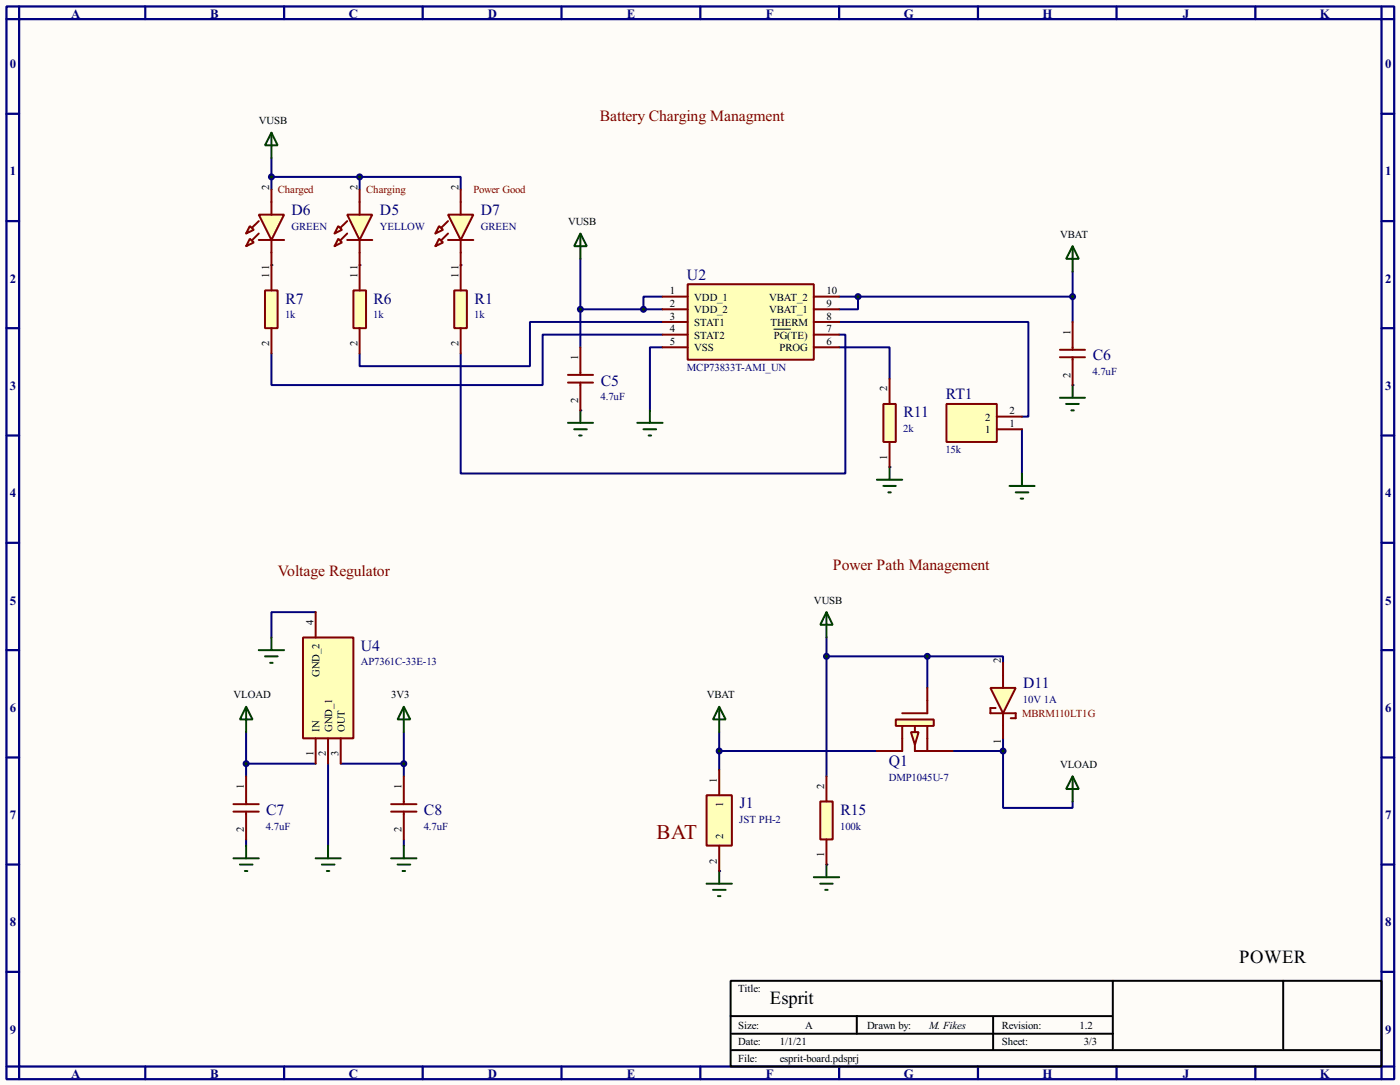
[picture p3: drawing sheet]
<svg xmlns="http://www.w3.org/2000/svg" width="282mm" height="218mm" viewBox="0 0 282 218" stroke-linecap="round" stroke-linejoin="round" font-family="sans-serif">
<path d="M0 0h281.9v218.4h-281.9z" fill="#fefcf8"/>
<g fill="none" stroke="#000080" stroke-width=".45">
<path d="M1.3 1.3h279.4v215.9h-279.4zM3.9 3.9h274.3v210.8h-274.3zM3.9 1.3v2.6h-2.6M29.3 1.3v2.6M57.2 1.3v2.6M85.1 1.3v2.6M113.1 1.3v2.6M141 1.3v2.6M169 1.3v2.6M196.9 1.3v2.6M224.8 1.3v2.6M252.8 1.3v2.6"/>
<path d="M278.2 1.3v2.6h2.5M1.3 22.9h2.6M278.2 22.9h2.5M1.3 44.5h2.6M278.2 44.5h2.5M1.3 66.1h2.6M278.2 66.1h2.5M1.3 87.7h2.6M278.2 87.7h2.5M1.3 109.3h2.6M278.2 109.3h2.5M1.3 130.9h2.6"/>
<path d="M278.2 130.9h2.5M1.3 152.5h2.6M278.2 152.5h2.5M1.3 174h2.6M278.2 174h2.5M1.3 195.6h2.6M278.2 195.6h2.5M1.3 214.7h2.6v2.5M29.3 214.7v2.5M57.2 214.7v2.5M85.1 214.7v2.5M113.1 214.7v2.5"/>
<path d="M141 214.7v2.5M169 214.7v2.5M196.9 214.7v2.5M224.8 214.7v2.5M252.8 214.7v2.5M280.7 214.7h-2.5v2.5"/>
</g>
<path d="M147.1 197.4h131.1v17.3h-131.1zM224.1 197.4v13.7M258.4 197.4v13.7M147.1 204.5h76.7M147.4 211.4h130.5M147.4 208.1h76.7M172.5 204.5v3.6M200 204.8v6.3" fill="none" stroke="#000" stroke-width=".4"/>
<g fill="#00007b">
<circle cx="54.7" cy="53.4" r=".2"/>
<circle cx="72.4" cy="53.4" r=".2"/>
<circle cx="92.8" cy="53.4" r=".2"/>
<circle cx="116.9" cy="82.6" r=".2"/>
</g>
<path d="M72.4 38.2v-2.6h20.4v2.6" fill="none" stroke="#00007b" stroke-width=".4"/>
<circle cx="216" cy="77.5" r=".2" fill="#00007b"/>
<path d="M133.4 64.8h-26.7v8.9h-34.3v-2.5M133.4 67.4h-24.1v10.1h-54.6v-6.3M133.4 69.9h-2.5v12.7M169 67.4h1.2v27.9h-77.4v-24.1" fill="none" stroke="#00007b" stroke-width=".4"/>
<circle cx="179.1" cy="94" r=".2" fill="#00007b"/>
<path d="M54.7 31.8v6.4M54.7 35.6h17.7M116.9 52.1v17.8M169 69.9h10.1v6.4M169 64.8h38.1v19.1h-1.3M205.8 86.4v8.9" fill="none" stroke="#00007b" stroke-width=".4"/>
<circle cx="166.4" cy="174" r=".2" fill="#00007b"/>
<path d="M166.4 128.3v28M166.4 132.1h20.3M186.7 132.1h15.3v1.3M186.7 132.1v6.4M191.8 151.2h10.2M202 151.2v11.4h14v-1.3M202 148.6v2.6" fill="none" stroke="#00007b" stroke-width=".4"/>
<circle cx="144.8" cy="175.3" r=".2" fill="#00007b"/>
<g fill="none" stroke="#00007b" stroke-width=".4">
<path d="M133.4 59.7h-3.8v2.6M169 59.7h47M172.8 59.7v2.6h-3.8M216 54.7v10.1M116.9 62.3h16.5M63.6 123.2h-8.9v5.1M49.6 147.4v8.9M49.6 153.7h14M66.1 153.7v16.5M68.6 153.7h12.7M81.3 147.4v8.9M144.8 147.4v7.6"/>
<path d="M144.8 151.2h31.8M49.6 169v1.2M81.3 169v1.2"/>
</g>
<path d="M54.7 26.7l1.2 2.6h-2.5zM54.7 26.7v5.1M128.3 85.1h5.1M129.6 86.4h2.5M130.6 87.7h.5M130.9 82.6v2.5" fill="none" stroke="#004000" stroke-width=".4"/>
<path d="M52.1 43.2h5.1l-2.5 5.1z" fill="#ffffb9" stroke="#800000" stroke-width=".4"/>
<path d="M52.1 48.3h5.1M52.1 47l-2.5 2.6M52.1 44.5l-2.5 2.5M54.7 40.7v2.5M54.7 48.3v2.6" fill="none" stroke="#800000" stroke-width=".4"/>
<g fill="#ffffb9" stroke="#800000" stroke-width=".4">
<path d="M50.3 48.1l.8 .7-1.5 .8z"/>
<path d="M50.3 45.5l.8 .8-1.5 .7z"/>
</g>
<path d="M54.7 38.2v2.5M54.7 50.9v2.5" fill="none" stroke="#800000" stroke-width=".4"/>
<path d="M53.4 58.5h2.5v7.6h-2.5z" fill-rule="evenodd" fill="#ffffb9" stroke="#800000" stroke-width=".4"/>
<path d="M54.7 53.4v5.1M54.7 66.1v5.1" fill="none" stroke="#800000" stroke-width=".4"/>
<path d="M71.2 58.5h2.5v7.6h-2.5z" fill-rule="evenodd" fill="#ffffb9" stroke="#800000" stroke-width=".4"/>
<path d="M72.4 53.4v5.1M72.4 66.1v5.1" fill="none" stroke="#800000" stroke-width=".4"/>
<path d="M69.9 43.2h5.1l-2.6 5.1z" fill="#ffffb9" stroke="#800000" stroke-width=".4"/>
<path d="M69.9 48.3h5.1M69.9 47l-2.5 2.6M69.9 44.5l-2.5 2.5M72.4 40.7v2.5M72.4 48.3v2.6" fill="none" stroke="#800000" stroke-width=".4"/>
<g fill="#ffffb9" stroke="#800000" stroke-width=".4">
<path d="M68.1 48.1l.8 .7-1.5 .8z"/>
<path d="M68.1 45.5l.8 .8-1.5 .7z"/>
</g>
<path d="M72.4 38.2v2.5M72.4 50.9v2.5" fill="none" stroke="#800000" stroke-width=".4"/>
<path d="M91.5 58.5h2.5v7.6h-2.5z" fill-rule="evenodd" fill="#ffffb9" stroke="#800000" stroke-width=".4"/>
<path d="M92.8 53.4v5.1M92.8 66.1v5.1" fill="none" stroke="#800000" stroke-width=".4"/>
<path d="M90.2 43.2h5.1l-2.5 5.1z" fill="#ffffb9" stroke="#800000" stroke-width=".4"/>
<path d="M90.2 48.3h5.1M90.2 47l-2.5 2.6M90.2 44.5l-2.5 2.5M92.8 40.7v2.5M92.8 48.3v2.6" fill="none" stroke="#800000" stroke-width=".4"/>
<g fill="#ffffb9" stroke="#800000" stroke-width=".4">
<path d="M88.4 48.1l.8 .7-1.5 .8z"/>
<path d="M88.4 45.5l.8 .8-1.5 .7z"/>
</g>
<path d="M92.8 38.2v2.5M92.8 50.9v2.5M114.4 75.5h5M114.4 77h5M116.9 69.9v5.6M116.9 77v5.6" fill="none" stroke="#800000" stroke-width=".4"/>
<path d="M114.4 85.1h5M115.6 86.4h2.6M116.6 87.7h.5M116.9 82.6v2.5" fill="none" stroke="#004000" stroke-width=".4"/>
<circle cx="72.4" cy="35.6" r=".5" fill="#004000" stroke="#00007b" stroke-width=".4"/>
<path d="M216 77.5v2.6M213.4 80.1h5.1M214.7 81.3h2.5M215.7 82.6h.5" fill="none" stroke="#004000" stroke-width=".4"/>
<path d="M213.4 70.4h5.1M213.4 71.9h5.1M216 64.8v5.6M216 71.9v5.6" fill="none" stroke="#800000" stroke-width=".4"/>
<path d="M138.5 57.2h25.4v15.2h-25.4z" fill-rule="evenodd" fill="#ffffb9" stroke="#800000" stroke-width=".4"/>
<path d="M133.4 59.7h5.1M163.9 59.7h5.1M133.4 62.3h5.1M133.4 64.8h5.1M133.4 67.4h5.1M133.4 69.9h5.1M163.9 62.3h5.1M163.9 64.8h5.1M163.9 67.4h5.1M163.9 69.9h5.1" fill="none" stroke="#800000" stroke-width=".4"/>
<path d="M155.8 66.3h3.4" fill="none" stroke="#000" stroke-width=".2"/>
<path d="M176.6 96.6h5.1M177.9 97.8h2.5M178.9 99.1h.5M179.1 94v2.6" fill="none" stroke="#004000" stroke-width=".4"/>
<path d="M177.9 81.3h2.5v7.7h-2.5z" fill-rule="evenodd" fill="#ffffb9" stroke="#800000" stroke-width=".4"/>
<path d="M179.1 76.3v5M179.1 89v5" fill="none" stroke="#800000" stroke-width=".4"/>
<path d="M203.3 97.8h5M204.5 99.1h2.6M205.8 95.3v2.5M205.5 100.4h.5" fill="none" stroke="#004000" stroke-width=".4"/>
<path d="M190.6 81.3h10.1v7.7h-10.1z" fill-rule="evenodd" fill="#ffffb9" stroke="#800000" stroke-width=".4"/>
<path d="M200.7 86.4h5.1M200.7 83.9h5.1" fill="none" stroke="#800000" stroke-width=".4"/>
<path d="M116.9 47l1.3 2.6h-2.6zM116.9 47v5.1" fill="none" stroke="#004000" stroke-width=".4"/>
<g fill="#004000" stroke="#00007b" stroke-width=".4">
<circle cx="54.6" cy="35.6" r=".5"/>
<circle cx="116.8" cy="62.3" r=".5"/>
</g>
<path d="M166.4 123.2l1.3 2.6h-2.5zM166.4 123.2v5.1M163.9 176.6h5.1M165.2 177.9h2.5M166.2 179.1h.5M166.4 174v2.6" fill="none" stroke="#004000" stroke-width=".4"/>
<path d="M165.2 161.3h2.5v7.7h-2.5z" fill-rule="evenodd" fill="#ffffb9" stroke="#800000" stroke-width=".4"/>
<path d="M166.4 156.3v5M166.4 169v5" fill="none" stroke="#800000" stroke-width=".4"/>
<path d="M183.4 147.4h1.6l-.8 2.5z" fill="#ffffb9" stroke="#800000" stroke-width=".4"/>
<path d="M180.4 144.8h7.6v1.3h-7.6z" fill="#ffffb9" stroke="#800000" stroke-width=".4"/>
<path d="M186.7 138.5v5.1h-5M181.7 146.1v5.1h-5.1M184.2 146.1v1.3M184.2 149.9v1.3h7.6M186.7 146.1v5.1" fill="none" stroke="#800000" stroke-width=".4"/>
<path d="M199.4 138.5h5.1l-2.5 5.1z" fill="#ffffb9" stroke="#800000" stroke-width=".4"/>
<path d="M202 133.4v5.1M200.5 142.5h-1.1v1.1h5.1v1h-1M202 143.6v5" fill="none" stroke="#800000" stroke-width=".4"/>
<g fill="#004000" stroke="#00007b" stroke-width=".4">
<circle cx="166.4" cy="132.1" r=".5"/>
<circle cx="186.7" cy="132.1" r=".5"/>
</g>
<path d="M216 156.3l1.2 2.5h-2.5zM216 156.3v5" fill="none" stroke="#004000" stroke-width=".4"/>
<circle cx="201.9" cy="151.2" r=".5" fill="#004000" stroke="#00007b" stroke-width=".4"/>
<path d="M142.3 177.9h5.1M143.6 179.1h2.5M144.8 175.3v2.6M144.6 180.4h.5" fill="none" stroke="#004000" stroke-width=".4"/>
<path d="M142.3 160.1h5.1v10.1h-5.1z" fill-rule="evenodd" fill="#ffffb9" stroke="#800000" stroke-width=".4"/>
<path d="M144.8 155v5.1M144.8 170.2v5.1" fill="none" stroke="#800000" stroke-width=".4"/>
<path d="M216 49.6l1.2 2.5h-2.5zM216 49.6v5.1M144.8 142.3l1.3 2.5h-2.5zM144.8 142.3v5.1" fill="none" stroke="#004000" stroke-width=".4"/>
<g fill="#004000" stroke="#00007b" stroke-width=".4">
<circle cx="215.9" cy="59.7" r=".5"/>
<circle cx="144.8" cy="151.2" r=".5"/>
<circle cx="172.7" cy="59.7" r=".5"/>
<circle cx="129.5" cy="62.3" r=".5"/>
</g>
<path d="M61 128.3h10.2v20.3h-10.2z" fill-rule="evenodd" fill="#ffffb9" stroke="#800000" stroke-width=".4"/>
<path d="M63.6 123.2v5.1M63.6 148.6v5.1M66.1 148.6v5.1M68.6 148.6v5.1" fill="none" stroke="#800000" stroke-width=".4"/>
<path d="M52.1 130.9h5.1M53.4 132.1h2.5M54.4 133.4h.5M54.7 128.3v2.6M49.6 142.3l1.3 2.5h-2.6zM49.6 142.3v5.1M81.3 142.3l1.3 2.5h-2.5zM81.3 142.3v5.1M63.6 172.8h5M64.8 174h2.6M65.8 175.3h.5M66.1 170.2v2.6" fill="none" stroke="#004000" stroke-width=".4"/>
<g fill="#004000" stroke="#00007b" stroke-width=".4">
<circle cx="49.5" cy="153.7" r=".5"/>
<circle cx="81.3" cy="153.7" r=".5"/>
</g>
<path d="M47 172.8h5.1M48.3 174h2.6M49.3 175.3h.5M49.6 170.2v2.6M78.8 172.8h5.1M80.1 174h2.5M81.1 175.3h.5M81.3 170.2v2.6" fill="none" stroke="#004000" stroke-width=".4"/>
<path d="M49.6 156.3v5.6M81.3 156.3v5.6M47 161.9h5.1M47 163.4h5.1M49.6 163.4v5.6M78.8 161.9h5.1M78.8 163.4h5.1M81.3 163.4v5.6" fill="none" stroke="#800000" stroke-width=".4"/>
<text font-size="4.7" fill="#800000" x="132.2" y="169">BAT</text>
<g font-size="4.2">
<text x="249.5" y="193.8">POWER</text>
<text x="155" y="202.1">Esprit</text>
</g>
<g font-size="3.5" fill="#800000">
<text x="120.8" y="24.4">Battery Charging Managment</text>
<text x="56" y="115.9">Voltage Regulator</text>
<text x="167.7" y="114.7">Power Path Management</text>
</g>
<g font-size="3.5" fill="#00007b">
<text x="58.7" y="43.3">D6</text>
<text x="76.5" y="43.3">D5</text>
<text x="96.8" y="43.3">D7</text>
<text x="138.3" y="56.3">U2</text>
<text x="57.5" y="61.1">R7</text>
<text x="75.2" y="61.1">R6</text>
<text x="95.6" y="61.1">R1</text>
<text x="121" y="77.6">C5</text>
<text x="220" y="72.6">C6</text>
<text x="181.9" y="84">R11</text>
<text x="190.4" y="80.4">RT1</text>
<text x="72.7" y="131">U4</text>
<text x="206" y="138.6">D11</text>
<text x="179" y="154.2">Q1</text>
<text x="53.6" y="164">C7</text>
<text x="85.4" y="164">C8</text>
<text x="148.9" y="162.7">J1</text>
<text x="169.2" y="164">R15</text>
</g>
<g font-size="2.9" fill="#000080">
<text x="14.3" y="3.5">A</text>
<text x="42.3" y="3.5">B</text>
<text x="70.2" y="3.5">C</text>
<text x="98.2" y="3.5">D</text>
<text x="126.2" y="3.5">E</text>
<text x="154.2" y="3.5">F</text>
<text x="181.9" y="3.5">G</text>
<text x="209.9" y="3.5">H</text>
<text x="238.1" y="3.5">J</text>
<text x="265.7" y="3.5">K</text>
<text x="2" y="13.8">0</text>
<text x="278.9" y="13.8">0</text>
<text x="2" y="35.3">1</text>
<text x="278.9" y="35.3">1</text>
<text x="2" y="56.9">2</text>
<text x="278.9" y="56.9">2</text>
<text x="2" y="78.5">3</text>
<text x="278.9" y="78.5">3</text>
<text x="2" y="100.1">4</text>
<text x="278.9" y="100.1">4</text>
<text x="2" y="121.7">5</text>
<text x="278.9" y="121.7">5</text>
<text x="2" y="143.3">6</text>
<text x="278.9" y="143.3">6</text>
<text x="2" y="164.9">7</text>
<text x="278.9" y="164.9">7</text>
<text x="2" y="186.5">8</text>
<text x="278.9" y="186.5">8</text>
<text x="2" y="208.1">9</text>
<text x="278.9" y="208.1">9</text>
<text x="14.3" y="217">A</text>
<text x="42.3" y="217">B</text>
<text x="70.2" y="217">C</text>
<text x="98.2" y="217">D</text>
<text x="126.2" y="217">E</text>
<text x="154.2" y="217">F</text>
<text x="181.9" y="217">G</text>
<text x="209.9" y="217">H</text>
<text x="238.1" y="217">J</text>
<text x="265.7" y="217">K</text>
</g>
<g font-size="2.4">
<text x="52.1" y="25">VUSB</text>
<text x="54.2" y="38.1" transform="rotate(-90 54.2 38.1)">2</text>
<text x="72" y="38.2" transform="rotate(-90 72 38.2)">2</text>
<text x="92.3" y="38.1" transform="rotate(-90 92.3 38.1)">2</text>
<text x="114.4" y="45.3">VUSB</text>
<text x="213.4" y="47.8">VBAT</text>
<text x="54.2" y="55.9" transform="rotate(-90 54.2 55.9)">1</text>
<text x="54.2" y="54.4" transform="rotate(-90 54.2 54.4)">1</text>
<text x="72" y="55.9" transform="rotate(-90 72 55.9)">1</text>
<text x="72" y="54.4" transform="rotate(-90 72 54.4)">1</text>
<text x="92.3" y="55.9" transform="rotate(-90 92.3 55.9)">1</text>
<text x="92.3" y="54.4" transform="rotate(-90 92.3 54.4)">1</text>
<text x="134.9" y="59.3">1</text>
<text x="166.4" y="59.3">10</text>
<text x="134.9" y="61.8">2</text>
<text x="134.9" y="64.4">3</text>
<text x="139.8" y="60.5">VDD_1</text>
<text x="139.8" y="63.1">VDD_2</text>
<text x="139.8" y="65.6">STAT1</text>
<text x="154.9" y="60.5">VBAT_2</text>
<text x="154.9" y="63.1">VBAT_1</text>
<text x="155.1" y="65.6">THERM</text>
<text x="166.4" y="61.8">9</text>
<text x="166.4" y="64.4">8</text>
<text x="54.2" y="69.7" transform="rotate(-90 54.2 69.7)">2</text>
<text x="72" y="69.7" transform="rotate(-90 72 69.7)">2</text>
<text x="92.3" y="69.7" transform="rotate(-90 92.3 69.7)">2</text>
<text x="134.9" y="66.9">4</text>
<text x="134.9" y="69.5">5</text>
<text x="139.8" y="68.1">STAT2</text>
<text x="139.8" y="70.7">VSS</text>
<text x="155.8" y="68.1">PG(TE)</text>
<text x="156.9" y="70.7">PROG</text>
<text x="166.4" y="66.9">7</text>
<text x="166.4" y="69.5">6</text>
<text x="215.5" y="67.4" transform="rotate(-90 215.5 67.4)">1</text>
<text x="116.4" y="72.4" transform="rotate(-90 116.4 72.4)">1</text>
<text x="215.5" y="76" transform="rotate(-90 215.5 76)">2</text>
<text x="116.4" y="81.1" transform="rotate(-90 116.4 81.1)">2</text>
<text x="178.7" y="78.7" transform="rotate(-90 178.7 78.7)">2</text>
<text x="203.3" y="83.4">2</text>
<text x="198.4" y="87.2">1</text>
<text x="198.4" y="84.7">2</text>
<text x="203.3" y="86">1</text>
<text x="178.7" y="92.5" transform="rotate(-90 178.7 92.5)">1</text>
<text x="63.1" y="125.8" transform="rotate(-90 63.1 125.8)">4</text>
<text x="163.9" y="121.5">VUSB</text>
<text x="64.4" y="136.3" transform="rotate(-90 64.4 136.3)">GND_2</text>
<text x="201.5" y="133.4" transform="rotate(-90 201.5 133.4)">2</text>
<text x="47" y="140.6">VLOAD</text>
<text x="78.8" y="140.6">3V3</text>
<text x="142.3" y="140.6">VBAT</text>
<text x="64.4" y="147.3" transform="rotate(-90 64.4 147.3)">IN</text>
<text x="66.9" y="147.3" transform="rotate(-90 66.9 147.3)">GND_1</text>
<text x="69.4" y="147.3" transform="rotate(-90 69.4 147.3)">OUT</text>
<text x="201.5" y="149.6" transform="rotate(-90 201.5 149.6)">1</text>
<text x="63.1" y="152.2" transform="rotate(-90 63.1 152.2)">1</text>
<text x="65.6" y="152.2" transform="rotate(-90 65.6 152.2)">2</text>
<text x="68.2" y="152.2" transform="rotate(-90 68.2 152.2)">3</text>
<text x="213.4" y="154.5">VLOAD</text>
<text x="49.1" y="158.8" transform="rotate(-90 49.1 158.8)">1</text>
<text x="80.9" y="158.8" transform="rotate(-90 80.9 158.8)">1</text>
<text x="144.4" y="157.5" transform="rotate(-90 144.4 157.5)">1</text>
<text x="166" y="158.8" transform="rotate(-90 166 158.8)">2</text>
<text x="49.1" y="167.5" transform="rotate(-90 49.1 167.5)">2</text>
<text x="80.9" y="167.5" transform="rotate(-90 80.9 167.5)">2</text>
<text x="145.6" y="162.4" transform="rotate(-90 145.6 162.4)">1</text>
<text x="144.4" y="173.8" transform="rotate(-90 144.4 173.8)">2</text>
<text x="145.6" y="169" transform="rotate(-90 145.6 169)">2</text>
<text x="166" y="172.5" transform="rotate(-90 166 172.5)">1</text>
<text x="148.6" y="199.7">Title:</text>
<text x="148.6" y="207.1">Size:</text>
<text x="162.1" y="207.1">A</text>
<text x="174.6" y="207.1">Drawn by:</text>
<text x="187" y="207.1">M. Fikes</text>
<text x="201.7" y="207.1">Revision:</text>
<text x="217.4" y="207.1">1.2</text>
<text x="148.6" y="210.4">Date:</text>
<text x="148.6" y="213.7">File:</text>
<text x="157" y="210.4">1/1/21</text>
<text x="157" y="213.7">esprit-board.pdsprj</text>
<text x="201.7" y="210.4">Sheet:</text>
<text x="218.2" y="210.4">3/3</text>
</g>
<g font-size="2.4" fill="#800000">
<text x="55.9" y="38.8">Charged</text>
<text x="73.7" y="38.8">Charging</text>
<text x="95.3" y="38.8">Power Good</text>
<text x="205.8" y="144.3">MBRM110LT1G</text>
</g>
<g font-size="2.4" fill="#00007b">
<text x="58.7" y="46.3">GREEN</text>
<text x="76.5" y="46.3">YELLOW</text>
<text x="96.8" y="46.3">GREEN</text>
<text x="57.4" y="64.1">1k</text>
<text x="75.2" y="64.1">1k</text>
<text x="95.5" y="64.1">1k</text>
<text x="138.3" y="74.6">MCP73833T-AMI_UN</text>
<text x="220" y="75.5">4.7uF</text>
<text x="120.9" y="80.6">4.7uF</text>
<text x="181.9" y="86.9">2k</text>
<text x="190.4" y="91.2">15k</text>
<text x="72.6" y="133.9">AP7361C-33E-13</text>
<text x="206" y="141.6">10V 1A</text>
<text x="178.9" y="157.2">DMP1045U-7</text>
<text x="53.6" y="167">4.7uF</text>
<text x="85.3" y="167">4.7uF</text>
<text x="148.8" y="165.7">JST PH-2</text>
<text x="169.2" y="167">100k</text>
</g>
</svg>
